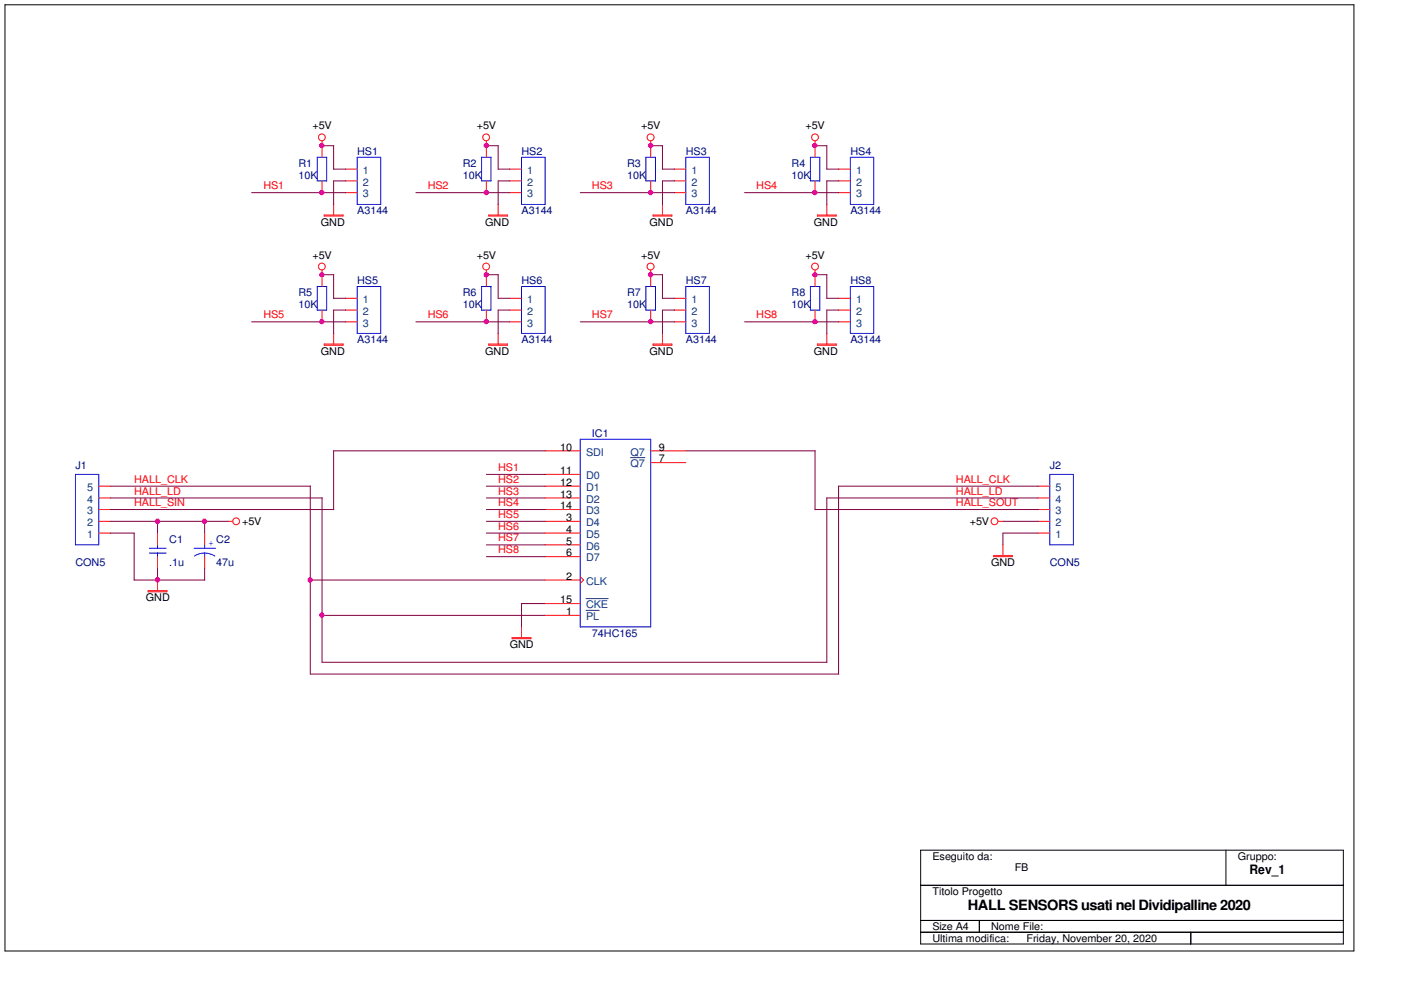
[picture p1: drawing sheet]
<svg xmlns="http://www.w3.org/2000/svg" width="297mm" height="210mm" viewBox="0 0 297 210" stroke-linecap="round" stroke-linejoin="round" font-family="sans-serif">
<path d="M1.1 1h286v200.6h-286zM195.2 180.3h89.6v19.9h-89.6zM195.2 187.7h89.6M195.2 195.2h89.6M195.2 197.7h89.6M207.6 195.2v2.5M252.5 197.7v2.5M259.9 180.3v7.4" fill="none" stroke="#000" stroke-width=".21"/>
<g fill="none" stroke="#f00" stroke-width=".21">
<path d="M68.3 29.9v3.5M68.3 38.4v2.5M73.2 35.9h2.5M73.2 38.4h2.5M103.1 29.9v3.5M103.1 38.4v2.5M108.1 35.9h2.5M108.1 38.4h2.5M138 29.9v3.5M138 38.4v2.5M143 35.9h2.4M143 38.4h2.4"/>
<path d="M172.8 29.9v3.5M172.8 38.4v2.5M177.8 35.9h2.5M177.8 38.4h2.5M68.3 57.3v3.4M68.7 45.6h4v.2h-4zM70.7 43.3v2.3M73.2 40.9h2.5M103.1 57.3v3.4M103.6 45.6h4v.2h-4zM105.6 43.3v2.3M108.1 40.9h2.5"/>
<path d="M138 57.3v3.4M138.5 45.6h3.9v.2h-3.9zM140.5 43.3v2.3M143 40.9h2.4M172.8 57.3v3.4M173.3 45.6h4v.2h-4zM175.3 43.3v2.3M177.8 40.9h2.5M68.3 65.7v2.5M68.7 72.9h4v.3h-4zM70.7 70.7v2.3M73.2 63.2h2.5"/>
<path d="M73.2 65.7h2.5M73.2 68.2h2.5M103.1 65.7v2.5M103.6 72.9h4v.3h-4zM105.6 70.7v2.3M108.1 63.2h2.5M108.1 65.7h2.5M108.1 68.2h2.5M138 65.7v2.5M138.5 72.9h3.9v.3h-3.9zM140.5 70.7v2.3M143 63.2h2.4"/>
<path d="M143 65.7h2.4M143 68.2h2.4M172.8 65.7v2.5M173.3 72.9h4v.3h-4zM175.3 70.7v2.3M177.8 63.2h2.5M177.8 65.7h2.5M177.8 68.2h2.5M115.6 95.6h7.4M138 98.1h7.4M138 95.6h7.4M21 110.5h2.4"/>
<path d="M21 103.1h2.4M21 105.6h2.4M21 108h2.4M21 113h2.4M33.4 113v2.5M33.4 118v2.5M43.4 113v2.5M43.4 118v2.5M48.3 110.5h1.1M115.6 118h7.4M115.6 110.5h7.4M115.6 100.6h7.4"/>
<path d="M115.6 103.1h7.4M115.6 105.6h7.4M115.6 108h7.4M115.6 113h7.4M115.6 115.5h7.4M210.6 117.8h4v.2h-4zM211.6 110.5h1.1M212.6 115.5v2.3M220.1 110.5h2.5M220.1 103.1h2.5M220.1 105.6h2.5M220.1 108h2.5"/>
<path d="M220.1 113h2.5M31.4 125.2h4v.3h-4zM33.4 123v2.3M108.6 135.2h4v.2h-4zM110.6 132.9v2.3M115.6 123h7.4M115.6 128h7.4M115.6 130.5h7.4M123 122.3l.7 .7-.7 .7"/>
<circle cx="68.2" cy="29.1" r=".72"/>
<circle cx="103.1" cy="29.1" r=".72"/>
<circle cx="137.9" cy="29.1" r=".74"/>
<circle cx="172.8" cy="29.1" r=".72"/>
<circle cx="68.2" cy="56.5" r=".72"/>
<circle cx="103.1" cy="56.5" r=".72"/>
<circle cx="137.9" cy="56.5" r=".74"/>
<circle cx="172.8" cy="56.5" r=".72"/>
<circle cx="50.1" cy="110.5" r=".72"/>
<circle cx="210.9" cy="110.5" r=".72"/>
</g>
<g fill="none" stroke="#00f" stroke-width=".21">
<path d="M67.2 38.4h2.1v-5h-2v5M75.7 33.4h5v9.9h-5zM104.1 33.4v5h-2v-5.1l2 .1M110.6 33.4h5v9.9h-5zM139 33.4v5h-2.1M139 33.4h-2.1v5M145.4 33.4h5v9.9h-5zM173.8 33.4v5h-2M173.9 33.4h-2.1v5M180.3 33.4h4.9v9.9h-4.9zM67.2 65.7h2.1M67.3 60.7h2v5.1"/>
<path d="M67.3 60.7v5M75.7 60.7h5v10h-5zM102.1 60.7v5h2M102.1 60.7h2M104.1 60.7v5.1M110.6 60.7h5v10h-5zM136.9 65.7h2.1M136.9 60.7h2.1M136.9 60.7v5M139 60.7v5.1M145.4 60.7h5v10h-5zM171.8 65.7h2"/>
<path d="M171.8 60.7h2.1M171.8 60.7v5M173.8 60.7v5.1M180.3 60.7h4.9v10h-4.9zM123 93.1h15v39.8h-15zM16 100.6h5v14.9h-5zM31.7 117.3h3.5M31.7 116.2h3.5M33.4 115.5v.8M33.4 117.2v.8M41.1 116.2h4.6M43.4 117.3l1.3 .2 .8 .4"/>
<path d="M43.4 117.3l-.9 .1-1.3 .5M43.4 115.5v.8M43.4 117.3v.8M222.6 100.6h5v14.9h-5z"/>
</g>
<path d="M133.7 97h3M124.2 126.9h4.7M124.2 129.4h2.8" fill="none" stroke="#004080" stroke-width=".21"/>
<g fill="none" stroke="#800040" stroke-width=".21">
<path d="M68.3 30.9h2.4v5M70.7 35.9h2.6M73.3 38.4h-2.6v5M103.1 30.9h2.6l-.1 5M105.6 35.9h2.5M108.1 38.4h-2.5v5M138 30.9h2.5M140.5 35.9h2.5M140.5 30.9v5M143 38.4h-2.5v5M172.8 30.9h2.5M175.3 35.9h2.5"/>
<path d="M175.3 30.9v5M177.8 38.4h-2.5v5M53.3 40.9h20M68.3 58.3h2.4v5M88.2 40.9h19.9M103.1 58.3h2.5v5M123 40.9h20M138 58.3h2.5M140.5 58.3v5M157.9 40.9h19.9M172.8 58.3h2.5M175.3 58.3v5"/>
<path d="M53.3 68.2h20M70.7 63.2h2.6M73.3 65.7h-2.6v5M88.2 68.2h19.9M105.6 63.2h2.5M108.1 65.7h-2.5v5M123 68.2h20M140.5 63.2h2.5M143 65.7h-2.5v5M157.9 68.2h19.9M175.3 63.2h2.5M177.8 65.7h-2.5v5"/>
<path d="M115.6 95.6l-44.9-.1 .1 12.5h-47.4M145.4 95.6h27.4M172.8 95.6v12.5M23.4 105.6h44.9M23.4 103.1h42.4M23.4 110.5h25M23.4 113h5v10M33.4 110.5v2.5M43.4 110.5v2.5M65.8 103v39.9h112M68.3 105.5v34.9h107M103.1 108h12.5"/>
<path d="M103.1 105.6h12.5M103.1 103.1h12.5M103.1 110.5h12.5M103.1 113h12.5M103.1 100.6h12.5M103.1 115.5h12.5M103.1 118h12.5M172.8 108h47.3M175.3 105.6h44.8M175.3 105.5v34.9M177.8 103.1h42.3M177.8 103v39.9"/>
<path d="M212.6 110.5h7.5M220.1 113h-7.5v2.6M28.4 123h15M33.4 120.4v2.6M43.4 120.5v2.5M65.7 123h49.9M68.2 130.5h47.4M110.5 128h5.1M110.6 128v5"/>
</g>
<circle cx="33.4" cy="110.5" r=".48" fill="#f0f"/>
<circle cx="33.4" cy="110.5" r=".48" fill="none" stroke="#f0f" stroke-width=".21"/>
<circle cx="68.2" cy="40.8" r=".48" fill="#f0f"/>
<circle cx="68.2" cy="40.8" r=".48" fill="none" stroke="#f0f" stroke-width=".21"/>
<circle cx="68.2" cy="30.9" r=".47" fill="#f0f"/>
<circle cx="68.2" cy="30.9" r=".47" fill="none" stroke="#f0f" stroke-width=".21"/>
<circle cx="103.1" cy="30.9" r=".48" fill="#f0f"/>
<circle cx="103.1" cy="30.9" r=".48" fill="none" stroke="#f0f" stroke-width=".21"/>
<circle cx="103.1" cy="40.8" r=".49" fill="#f0f"/>
<circle cx="103.1" cy="40.8" r=".49" fill="none" stroke="#f0f" stroke-width=".21"/>
<circle cx="172.8" cy="40.8" r=".49" fill="#f0f"/>
<circle cx="172.8" cy="40.8" r=".49" fill="none" stroke="#f0f" stroke-width=".21"/>
<circle cx="137.9" cy="30.9" r=".48" fill="#f0f"/>
<circle cx="137.9" cy="30.9" r=".48" fill="none" stroke="#f0f" stroke-width=".21"/>
<circle cx="172.8" cy="30.9" r=".48" fill="#f0f"/>
<circle cx="172.8" cy="30.9" r=".48" fill="none" stroke="#f0f" stroke-width=".21"/>
<circle cx="137.9" cy="40.8" r=".49" fill="#f0f"/>
<circle cx="137.9" cy="40.8" r=".49" fill="none" stroke="#f0f" stroke-width=".21"/>
<circle cx="103.1" cy="68.2" r=".48" fill="#f0f"/>
<circle cx="103.1" cy="68.2" r=".48" fill="none" stroke="#f0f" stroke-width=".21"/>
<circle cx="68.2" cy="58.2" r=".47" fill="#f0f"/>
<circle cx="68.2" cy="58.2" r=".47" fill="none" stroke="#f0f" stroke-width=".21"/>
<circle cx="172.8" cy="68.2" r=".48" fill="#f0f"/>
<circle cx="172.8" cy="68.2" r=".48" fill="none" stroke="#f0f" stroke-width=".21"/>
<circle cx="172.8" cy="58.2" r=".48" fill="#f0f"/>
<circle cx="172.8" cy="58.2" r=".48" fill="none" stroke="#f0f" stroke-width=".21"/>
<circle cx="137.9" cy="68.2" r=".48" fill="#f0f"/>
<circle cx="137.9" cy="68.2" r=".48" fill="none" stroke="#f0f" stroke-width=".21"/>
<circle cx="137.9" cy="58.2" r=".48" fill="#f0f"/>
<circle cx="137.9" cy="58.2" r=".48" fill="none" stroke="#f0f" stroke-width=".21"/>
<circle cx="68.2" cy="68.2" r=".47" fill="#f0f"/>
<circle cx="68.2" cy="68.2" r=".47" fill="none" stroke="#f0f" stroke-width=".21"/>
<circle cx="103.1" cy="58.2" r=".48" fill="#f0f"/>
<circle cx="103.1" cy="58.2" r=".48" fill="none" stroke="#f0f" stroke-width=".21"/>
<circle cx="65.8" cy="123" r=".49" fill="#f0f"/>
<circle cx="65.8" cy="123" r=".49" fill="none" stroke="#f0f" stroke-width=".21"/>
<circle cx="68.2" cy="130.4" r=".47" fill="#f0f"/>
<circle cx="68.2" cy="130.4" r=".47" fill="none" stroke="#f0f" stroke-width=".21"/>
<circle cx="33.4" cy="123" r=".48" fill="#f0f"/>
<circle cx="33.4" cy="123" r=".48" fill="none" stroke="#f0f" stroke-width=".21"/>
<circle cx="43.3" cy="110.5" r=".48" fill="#f0f"/>
<circle cx="43.3" cy="110.5" r=".48" fill="none" stroke="#f0f" stroke-width=".21"/>
<text font-size="3" x="205.2" y="193">HALL SENSORS usati nel Dividipalline 2020</text>
<text font-size="2.8" x="264.9" y="185.3">Rev_1</text>
<g font-size="2.2">
<text x="66.3" y="27.4">+5V</text>
<text x="101.1" y="27.4">+5V</text>
<text x="136" y="27.4">+5V</text>
<text x="170.8" y="27.4">+5V</text>
<text x="68" y="47.8">GND</text>
<text x="102.9" y="47.8">GND</text>
<text x="137.7" y="47.8">GND</text>
<text x="172.5" y="47.8">GND</text>
<text x="66.3" y="54.8">+5V</text>
<text x="101.1" y="54.8">+5V</text>
<text x="136" y="54.8">+5V</text>
<text x="170.8" y="54.8">+5V</text>
<text x="68" y="75.2">GND</text>
<text x="102.9" y="75.2">GND</text>
<text x="137.7" y="75.2">GND</text>
<text x="172.5" y="75.2">GND</text>
<text x="118.7" y="95.5">10</text>
<text x="139.7" y="95.5">9</text>
<text x="118.7" y="100.5">11</text>
<text x="139.7" y="98">7</text>
<text x="118.7" y="103">12</text>
<text x="118.7" y="105.5">13</text>
<text x="118.7" y="108">14</text>
<text x="51.3" y="111.3">+5V</text>
<text x="120" y="110.5">3</text>
<text x="120" y="113">4</text>
<text x="205.7" y="111.3">+5V</text>
<text x="120" y="115.5">5</text>
<text x="120" y="118">6</text>
<text x="120" y="122.9">2</text>
<text x="210.1" y="120.1">GND</text>
<text x="30.9" y="127.5">GND</text>
<text x="118.7" y="127.9">15</text>
<text x="120" y="130.4">1</text>
<text x="108.1" y="137.5">GND</text>
<text x="197.7" y="182.3">Eseguito da:</text>
<text x="215.1" y="184.7">FB</text>
<text x="262.4" y="182.3">Gruppo:</text>
<text x="197.7" y="189.7">Titolo Progetto</text>
<text x="197.7" y="197.2">Size A4</text>
<text x="210.1" y="197.2">Nome File:</text>
<text x="197.7" y="199.7">Ultima modifica:</text>
<text x="217.6" y="199.7">Friday, November 20, 2020</text>
</g>
<g font-size="2.2" fill="#000080">
<text x="63.3" y="35.4">R1</text>
<text x="75.7" y="32.9">HS1</text>
<text x="98.1" y="35.4">R2</text>
<text x="110.6" y="32.9">HS2</text>
<text x="133" y="35.4">R3</text>
<text x="145.4" y="32.9">HS3</text>
<text x="167.8" y="35.4">R4</text>
<text x="180.3" y="32.9">HS4</text>
<text x="63.3" y="37.9">10K</text>
<text x="98.1" y="37.9">10K</text>
<text x="133" y="37.9">10K</text>
<text x="167.8" y="37.9">10K</text>
<text x="75.7" y="45.4">A3144</text>
<text x="110.6" y="45.4">A3144</text>
<text x="145.4" y="45.4">A3144</text>
<text x="180.3" y="45.4">A3144</text>
<text x="63.3" y="62.8">R5</text>
<text x="63.3" y="65.3">10K</text>
<text x="75.7" y="60.3">HS5</text>
<text x="98.1" y="62.8">R6</text>
<text x="98.1" y="65.3">10K</text>
<text x="110.6" y="60.3">HS6</text>
<text x="133" y="62.8">R7</text>
<text x="133" y="65.3">10K</text>
<text x="145.4" y="60.3">HS7</text>
<text x="167.8" y="62.8">R8</text>
<text x="167.8" y="65.3">10K</text>
<text x="180.3" y="60.3">HS8</text>
<text x="75.7" y="72.7">A3144</text>
<text x="110.6" y="72.7">A3144</text>
<text x="145.4" y="72.7">A3144</text>
<text x="180.3" y="72.7">A3144</text>
<text x="125.5" y="92.7">IC1</text>
<text x="16" y="99.4">J1</text>
<text x="222.6" y="99.4">J2</text>
<text x="35.9" y="115.1">C1</text>
<text x="45.8" y="115.1">C2</text>
<text x="16" y="120.1">CON5</text>
<text x="35.9" y="120.1">.1u</text>
<text x="45.8" y="120.1">47u</text>
<text x="222.6" y="120.1">CON5</text>
<text x="125.5" y="135">74HC165</text>
</g>
<g font-size="2.2" fill="#f00">
<text x="55.8" y="40.1">HS1</text>
<text x="90.7" y="40.1">HS2</text>
<text x="125.5" y="40.1">HS3</text>
<text x="160.4" y="40.1">HS4</text>
<text x="55.8" y="67.5">HS5</text>
<text x="90.7" y="67.5">HS6</text>
<text x="125.5" y="67.5">HS7</text>
<text x="160.4" y="67.5">HS8</text>
<text x="105.6" y="99.9">HS1</text>
<text x="28.4" y="107.4">HALL_SIN</text>
<text x="28.4" y="104.9">HALL_LD</text>
<text x="28.4" y="102.4">HALL_CLK</text>
<text x="105.6" y="102.4">HS2</text>
<text x="105.6" y="104.9">HS3</text>
<text x="105.6" y="107.4">HS4</text>
<text x="202.7" y="102.4">HALL_CLK</text>
<text x="202.7" y="104.9">HALL_LD</text>
<text x="202.7" y="107.4">HALL_SOUT</text>
<text x="105.6" y="109.9">HS5</text>
<text x="105.6" y="112.3">HS6</text>
<text x="105.6" y="114.8">HS7</text>
<text x="105.6" y="117.3">HS8</text>
</g>
<g font-size="2.2" fill="#004080">
<text x="77" y="36.9">1</text>
<text x="77" y="39.4">2</text>
<text x="77" y="41.9">3</text>
<text x="111.8" y="36.9">1</text>
<text x="111.8" y="39.4">2</text>
<text x="111.8" y="41.9">3</text>
<text x="146.6" y="36.9">1</text>
<text x="146.6" y="39.4">2</text>
<text x="146.6" y="41.9">3</text>
<text x="181.5" y="36.9">1</text>
<text x="181.5" y="39.4">2</text>
<text x="181.5" y="41.9">3</text>
<text x="77" y="64.3">1</text>
<text x="111.8" y="64.3">1</text>
<text x="146.6" y="64.3">1</text>
<text x="181.5" y="64.3">1</text>
<text x="77" y="66.8">2</text>
<text x="77" y="69.3">3</text>
<text x="111.8" y="66.8">2</text>
<text x="111.8" y="69.3">3</text>
<text x="146.6" y="66.8">2</text>
<text x="146.6" y="69.3">3</text>
<text x="181.5" y="66.8">2</text>
<text x="181.5" y="69.3">3</text>
<text x="124.2" y="96.6">SDI</text>
<text x="124.2" y="101.6">D0</text>
<text x="133.7" y="99.1">Q7</text>
<text x="133.7" y="96.6">Q7</text>
<text x="18.5" y="106.6">4</text>
<text x="18.5" y="104.1">5</text>
<text x="124.2" y="104.1">D1</text>
<text x="124.2" y="106.6">D2</text>
<text x="223.8" y="106.6">4</text>
<text x="223.8" y="104.1">5</text>
<text x="18.5" y="111.5">2</text>
<text x="18.5" y="109.1">3</text>
<text x="124.2" y="109.1">D3</text>
<text x="124.2" y="111.5">D4</text>
<text x="223.8" y="111.5">2</text>
<text x="223.8" y="109.1">3</text>
<text x="18.5" y="114">1</text>
<text x="124.2" y="114">D5</text>
<text x="124.2" y="116.5">D6</text>
<text x="124.2" y="119">D7</text>
<text x="223.8" y="114">1</text>
<text x="124.2" y="124">CLK</text>
<text x="124.2" y="129">CKE</text>
<text x="124.2" y="131.5">PL</text>
</g>
<text font-size="2.2" fill="#00f" x="44.1" y="115.9">+</text>
</svg>
